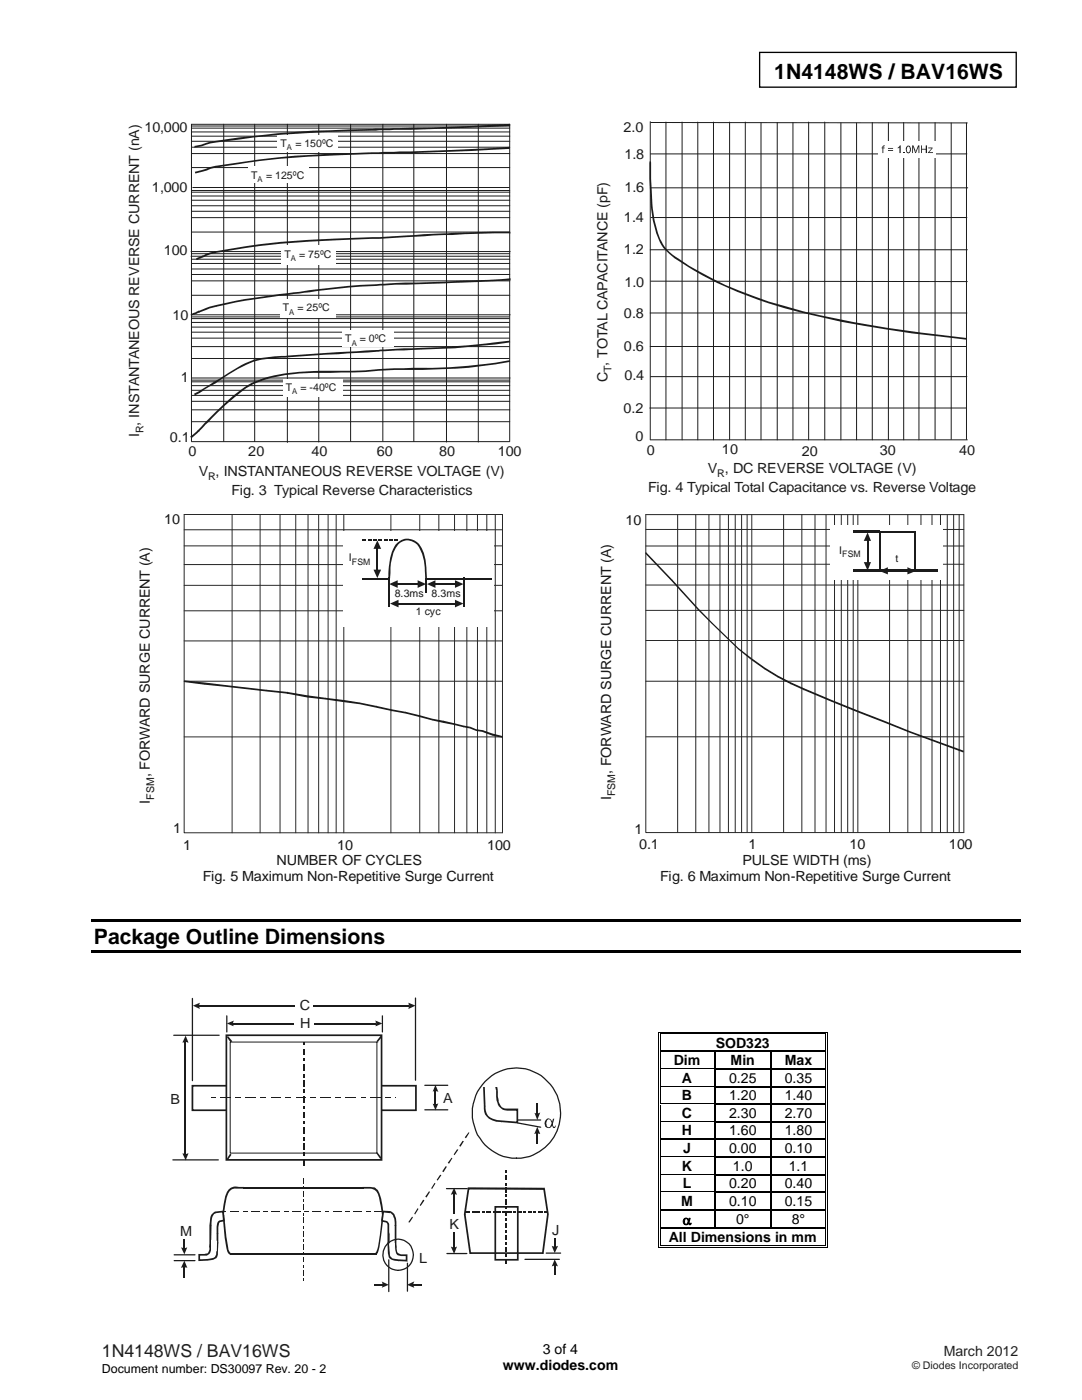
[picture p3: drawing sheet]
<svg xmlns="http://www.w3.org/2000/svg" width="216mm" height="279mm" viewBox="0 0 216 279" stroke-linecap="round" stroke-linejoin="round" font-family="sans-serif">
<path d="M151.6 10.5h51.2v6.9h-51.2z" fill="none" stroke="#000" stroke-width=".26"/>
<g fill="none" stroke="#1f1a17" stroke-width=".2">
<path d="M38.2 25.1h63.5M38.2 30.6h63.5M38.2 28.2h63.5M38.2 26.3h63.5M38.2 27.2h63.5M38.2 25.6h63.5M38.2 33.4h63.5M38.3 29.4h63.4M38.3 38h63.4M38.3 39.1h63.4M38.3 40h63.4M38.3 38.4h63.4"/>
<path d="M38.5 37.4h63.1M44.6 24.8v63.3M50.8 24.8v63.3M57.3 24.8v63.5M63.6 24.8v63.4M70 24.8v63.3M76.4 24.8v63.3M82.6 24.8v63.3M89.1 24.8v63.4M95.4 24.8v63.4M38.1 50.2h63.7M38.1 51.1h63.6"/>
<path d="M38.2 50.6h63.5M38.2 56h63.5M38.2 54.8h63.5M38.2 53.7h63.5M38.2 51.7h63.5M38.2 52.6h63.5M38.2 58.9h63.5M38.3 43.4h63.4M38.3 42.2h63.4M38.3 41.1h63.4M38.3 46.3h63.4M38.2 75.4h63.6"/>
<path d="M38.2 62.8h63.6M38.2 69.2h63.4M38.2 67.5h63.4M38.2 63.6h63.4M38.2 64.3h63.4M38.2 65.3h63.4M38.2 71.5h63.4M38.2 66.3h63.4M38.2 63.2h63.4M38.2 77h63.5M38.2 76.2h63.5M38.2 75.9h63.5"/>
<path d="M38.2 77.9h63.5M38.2 78.9h63.5M38.2 88.1v-63.3h63.5v63.3M38.2 88.1h63.5M38.2 84.2h63.5M38.2 80.1h63.5M38.2 81.8h63.5"/>
</g>
<g fill="#fff">
<path d="M56.4 75.6h11.9v3.5h-11.9z"/>
<path d="M55.8 59.8h11.1v3.6h-11.1z"/>
<path d="M56.2 49h10.8v3.8h-10.8z"/>
<path d="M49.6 33.3h12v3.3h-12z"/>
<path d="M55.4 26.9h12v3.3h-12z"/>
<path d="M68.3 66h10.2v3.3h-10.2z"/>
</g>
<g fill="#1f1a17">
<path d="M79.8 25.6l9.8-.3 12.2-.6v.4l-3.4 .2-16.4 .6h-2.2zM75.6 25.7l4.2-.1v.3l-4.2 .1zM74.3 25.7h1.3v.3l-1.3 .1zM43 28.1a204.1 204.1 0 0 1 31.3-2.4v.4l-16.3 .6a182.6 182.6 0 0 0-14.9 1.7zM41.1 28.5l1.9-.4 .1 .3-1.9 .5zM38.8 29.1l2.3-.6 .1 .4-1 .3-1.4 .3z"/>
<path d="M82.4 73.4l8-.2a104.2 104.2 0 0 0 11.3-1.3l.1 .3a101.6 101.6 0 0 1-19.4 1.6zM75.5 73.7l6.9-.3v.4l-6.9 .2zM65.9 74l6.9-.1 2.7-.2v.3l-2.7 .3-6.9 .1zM50.7 76.2a33.3 33.3 0 0 1 12.2-2.2h3v.4a37.4 37.4 0 0 0-15.1 2.1zM50.7 76.2l.1 .2zM50.7 76.2l.1 .3zM50.8 76.4v.1zM49.6 76.8l1.1-.6 .1 .3-1.1 .6zM48.3 77.6l1.3-.8 .1 .3-1.2 .9zM43.2 82l3.3-3 1.8-1.4 .2 .4a54.1 54.1 0 0 0-6.3 5.6l-.3-.3zM42.1 83.5l.1 .1zM40.7 84.5l1.2-1.2 .3 .3-1.2 1.2zM40.7 84.5l.3 .3-1.3 1.3-.2-.2zM39.5 85.9h.1zM39.5 85.9l.2 .2zM39.6 85.9l.1 .2zM39.1 86.2l.4-.3 .2 .2-.3 .3zM38 87.1l1.1-.9 .3 .2-1.2 1.1z"/>
<path d="M82.1 69.5l10.6-.5 9-1 .1 .3a144.6 144.6 0 0 1-19.7 1.5zM76.6 69.8l5.5-.3v.3l-1.5 .1-4 .2zM76.6 69.8v.3zM76.6 69.8v.1zM75.9 69.8h.7v.3h-.7zM75.3 69.8h.6v.3l-.6 .1zM67.5 70.3l7.8-.5v.4l-7.8 .5zM57.7 71l9.8-.7v.4l-9.7 .6zM57.6 71l.2 .3zM56.2 71h1.4l.1 .3-1.5 .1zM50.7 71.8l1.3-.3 4.2-.5v.4l-4.1 .4-1.4 .3zM50.7 71.8v.2zM50.7 71.8v.3zM50.7 72v.1zM43.9 75.5a26.6 26.6 0 0 1 6.8-3.7v.3l-.8 .4a30.9 30.9 0 0 0-5.9 3.3zM42.7 76.2l1.2-.7 .1 .3-1.1 .7zM42.7 76.2l.2 .3zM41.5 77l1.2-.8 .2 .3-1.2 .7zM40 77.9l1.5-.9 .2 .2-1.5 .9zM40 77.9l.2 .2zM40 77.9l.2 .2zM39.4 78.2l.6-.3 .2 .2-.6 .5zM38.7 78.6l.7-.4 .2 .4-.7 .3z"/>
<path d="M88.7 56.2l13.2-.7v.5l-13.2 .6zM79 56.5l9.7-.3v.4l-7.6 .2h-2.1zM76.6 56.6l2.4-.1v.3l-2.4 .2zM75.1 56.7l1.5-.1v.4l-1.5 .1zM61.7 57.9l8.4-.9 5-.3v.4l-5.9 .3-7.5 .9zM57.5 58.5l4.2-.6v.4l-4.1 .5zM50.7 59.4l6.8-.9 .1 .3-6.9 1zM43.1 60.9l3.9-.9 3.7-.6v.4l-3.7 .6-3.8 .8zM43.2 61v.2zM43.1 60.9l.1 .3zM43.2 61v.2zM40.5 61.7l2.6-.8 .1 .3-2.6 .9zM39.6 62.1l.9-.4 .1 .4-.9 .3zM39.6 62.1v.1zM39.6 62.1l.1 .3zM39.6 62.2l.1 .2zM39.1 62.3l.5-.2 .1 .3-.6 .3zM39.1 62.5v.2zM38 62.7l1.1-.4v.4l-1 .3z"/>
<path d="M79.7 30.2l11-.3 11-.6v.4l-8.4 .5-11.4 .4h-2.2zM75.5 30.4l4.2-.2v.4l-4.2 .1zM74.2 30.4h1.3v.3h-1.3zM42.9 33.1a167.6 167.6 0 0 1 26.9-2.5l4.4-.2v.3l-14.8 .7a116.2 116.2 0 0 0-11.8 1.4l-4.6 .6zM41.1 33.7l1.8-.6 .1 .3-1.7 .6zM38.9 34.3l2.2-.6 .2 .3-2.3 .6z"/>
<path d="M101.7 46.2l.2 .4h-.2zM90.2 46.5l11.5-.3v.4l-11.5 .3zM88.7 46.6l1.5-.1v.4h-1.5zM81 47l7.7-.4v.3l-4.1 .3-3.5 .1zM75.7 47.3l5.3-.3 .1 .3-5.4 .4zM74.3 47.3h1.4v.4h-1.4zM43.1 50.1a133 133 0 0 1 14.9-2l16.3-.8v.4l-16.2 .8a136.6 136.6 0 0 0-15 2zM41 50.7l2.1-.6v.4l-1.9 .6zM40.3 51.1l.7-.4 .2 .4-.7 .3zM40.3 51.1l.1 .1zM40.3 51.1l.2 .3zM40.4 51.2l.1 .2zM40.2 51.1h.1l.2 .3-.3 .1zM39.6 51.3l.6-.2v.4l-.4 .1zM39.5 51.4l.1-.1 .2 .3-.2 .1zM39.1 51.6l.4-.2 .1 .3-.4 .2z"/>
</g>
<g fill="none" stroke="#1f1a17" stroke-width=".2">
<path d="M129.8 24.3v63.5M129.8 37.5h63.3M129.8 30.7h63.1M129.8 24.4l63.2 .1M132.9 24.4v63.4M136.1 24.4v63.4M139.2 24.4v63.4M142.4 24.4v63.4M145.6 24.4v63.4M148.7 24.4v63.4M151.8 24.4v63.4M155.1 24.4v63.4"/>
<path d="M158.2 24.4v63.4M161.4 24.4v63.4M164.6 24.4v63.4M167.8 24.5v63.3M170.9 24.5v63.3M174.1 24.4v63.4M177.3 24.4v63.4M180.3 24.4v63.4M183.4 24.5v63.3M186.6 24.4v63.3M189.8 24.5v63.2M192.8 24.5v63.2"/>
<path d="M129.8 49.8h63.2M129.8 56.1l63.2 .1M129.9 43.4h63M129.8 62.5h63.1M129.8 69.2h63M129.8 75.2h63.1M129.7 81.4h63.1M129.8 87.8h63.2"/>
</g>
<path d="M129.7 32.2l.2 .2v.6h-.3zM129.6 33h.3v.6h-.3zM129.6 33.6l.3 .1zM129.6 33.7h.3v.7h-.3zM129.6 34.4h.3l.3 6.3h-.4zM129.8 40.7h.4l.4 3.2 .3 1.3-.3 .1-.3-1.3zM130.6 45.3l.3-.1a10.5 10.5 0 0 0 2.2 4.6l-.3 .1-1.1-1.5-.8-1.9zM132.8 49.9l.3-.1 1.1 1-.2 .2zM134.2 50.8l1.2 .8-.1 .4-1.3-1zM135.4 51.6a67.6 67.6 0 0 0 21.3 9.5l-.1 .4a75.5 75.5 0 0 1-21.3-9.5zM156.7 61.1a195 195 0 0 0 30.6 5.7l5.5 .7v.3a245.4 245.4 0 0 1-32.6-5.3l-3.6-1z" fill="#1f1a17"/>
<path d="M175.3 28.2h11.5v3.2h-11.5z" fill="#fff"/>
<g fill="#1f1a17">
<path d="M176.3 29h.3l-.3 .3v.1h.2v.2h-.2v.9h-.2v-.9h-.2v-.2h.2z" fill-rule="evenodd"/>
<path d="M177.2 29.5h1v.2h-1zM177.2 30h1v.1h-1z" fill-rule="evenodd"/>
<path d="M179.6 29h.1v1.5h-.2v-1.1l-.4 .2z" fill-rule="evenodd"/>
<path d="M181 29.1a.51 .51 0 0 1 .5 0 .51 .51 0 0 1 .3 .5l-.1 .7-.4 .3a.98 .98 0 0 1-.3-1.5zM181.1 29.3l-.2 .6 .1 .4 .3 .2a.76 .76 0 0 0 0-1.3z" fill-rule="evenodd"/>
<path d="M182 29h.3l.5 1.4 .4-1.4h.3v1.5h-.2v-1.2l-.5 1.2h-.2l-.4-1.2v1.2h-.2z" fill-rule="evenodd"/>
<path d="M183.8 29h.2v.7h.7v-.7h.3v1.5h-.3v-.6h-.7v.6h-.2z" fill-rule="evenodd"/>
<path d="M185.2 29.4h.9l-.7 1.1 .8-.1v.1h-1.1l.8-.9h-.7z" fill-rule="evenodd"/>
</g>
<path d="M180.2 30.4h.3v.1h-.3z" fill="#1f1a17"/>
<g fill="none" stroke="#23282b" stroke-width=".2">
<path d="M36.7 102.7h63.6v63.5h-63.6zM36.7 116.8h63.6M36.7 112.7h63.6M36.7 108.9h63.6M36.7 105.7h63.6M46.3 102.7v63.5M51.9 102.7v63.5M55.9 102.7v63.5M59 102.7v63.5M61.5 102.7v63.5M63.6 102.7v63.5M65.5 102.7v63.5"/>
<path d="M67.1 102.7v63.5M68.6 102.7v63.5M78 102.7v63.5M83.8 102.7v63.5M87.6 102.7v63.5M90.7 102.7v63.5M93.2 102.7v63.5M95.3 102.7v63.5M97.1 102.7v63.5M98.8 102.7v63.5M36.7 136h63.6M36.7 127.9h63.6"/>
<path d="M36.7 121.9h63.6M36.7 147.1h63.6"/>
</g>
<g fill="#131516">
<path d="M36.7 135.8l4.1 .4-.1 .4-4-.5zM40.7 136.5v.1zM40.8 136.2l4.2 .5v.4l-4.3-.5zM45 136.7l8.3 1v.3l-8.3-.9zM53.3 137.7v.1zM53.3 137.7l4 .4v.3l-4-.4zM57.3 138.1v.2zM57.3 138.1l4 .7v.4l-4.1-.8zM61.3 139v.2zM61.3 138.8l3.7 .5v.3l-3.7-.4zM65 139.3v.1zM65 139.3l3.6 .4v.4l-3.6-.5z"/>
<path d="M68.6 139.7l3.2 .5v.3l-3.2-.4zM71.8 140.2v.2zM71.8 140.2l3.3 .7-.1 .3-3.2-.7zM75.1 140.9l-.1 .2zM75.1 140.9l3.1 .7v.3l-3.2-.7zM78.2 141.7v.2zM78.2 141.6l2.8 .5v.3l-2.8-.5zM81 142.1v.1zM81 142.1l2.8 .6-.1 .4-2.7-.7zM83.8 142.7v.2zM83.8 142.7l2.4 .7v.4l-2.5-.7zM86.2 143.6v.2zM86.2 143.4l2.3 .4v.5l-2.3-.5zM88.5 143.8v.3zM88.5 143.8l2.2 .6v.3l-2.2-.4z"/>
<path d="M90.7 144.4l1.7 .4v.3l-1.7-.4zM92.4 144.9v.2zM92.4 144.8l1.3 .2v.4l-1.3-.3zM93.7 145v.2zM93.8 145l1.2 .5v.4l-1.3-.5zM95 145.7v.2zM95 145.5l1.3 .2-.1 .3-1.2-.1zM96.3 145.7l-.1 .2zM96.3 145.7l1.9 .7v.4l-2-.8zM98.2 146.6v.2zM98.2 146.4l2.1 .5v.3l-2.1-.4z"/>
</g>
<path d="M68.6 106.1h30v19.1h-30z" fill="#fff"/>
<path d="M72.3 115.5h5.4" fill="none" stroke="#1f1a17" stroke-width=".34"/>
<path d="M78.7 109.1l.3 .2a10.5 10.5 0 0 0-1.1 5.1l-.1 1.1h-.3a13.7 13.7 0 0 1 1.2-6.4zM78.9 108.7l1.1-.9 1.3-.3v.3l-.7 .1a2.62 2.62 0 0 0-1.6 1.4l-.3-.2zM81.3 107.5h.2v.3h-.2zM81.5 107.5l.7 .2-.1 .3-.6-.2zM82.2 107.7l.9 .4-.3 .3-.7-.4zM82.8 108.4l.3-.3a7.4 7.4 0 0 1 2 5.8l.1 1.6h-.3l-.1-1.6a9 9 0 0 0-1.6-5.2z" fill="#1f1a17"/>
<path d="M77.7 116.6l1.7-.8v1.5l-1.7-.7 1.7-.8z" fill-rule="evenodd" fill="#1f1a17"/>
<path d="M79.2 116.6h4.2" fill="none" stroke="#1f1a17" stroke-width=".34"/>
<g fill="#1f1a17">
<path d="M83.3 115.8l1.7 .8-1.7 .7v-1.5l1.7 .8z" fill-rule="evenodd"/>
<path d="M74.5 113.7h1.6l-.8 1.7z" fill-rule="evenodd"/>
</g>
<g fill="#1f1a17">
<path d="M72.3 107.5h.7v.3h-.7z"/>
<path d="M73.4 107.5h.7v.3h-.7z"/>
<path d="M74.4 107.5h.8v.3h-.8z"/>
<path d="M75.5 107.5h.7v.3h-.7z"/>
<path d="M76.6 107.5h.7v.3h-.7z"/>
<path d="M77.7 107.5h.6v.3h-.6z"/>
<path d="M78.8 107.5h.6v.3h-.6z"/>
</g>
<path d="M75.3 109.4v4.5" fill="none" stroke="#1f1a17" stroke-width=".34"/>
<path d="M75.3 107.8l.8 1.7h-1.6z" fill-rule="evenodd" fill="#1f1a17"/>
<path d="M77.7 115.3v5.8M84.9 115.5h13.2M85 115.3v3" fill="none" stroke="#1f1a17" stroke-width=".34"/>
<path d="M85.2 116.6l1.7-.8v1.5l-1.7-.7 1.7-.8z" fill-rule="evenodd" fill="#1f1a17"/>
<path d="M86.7 116.6h4.3" fill="none" stroke="#1f1a17" stroke-width=".34"/>
<path d="M90.8 115.8l1.7 .8-1.7 .7v-1.5l1.7 .8z" fill-rule="evenodd" fill="#1f1a17"/>
<path d="M92.6 115.3v5.8" fill="none" stroke="#1f1a17" stroke-width=".34"/>
<path d="M77.8 120.5l1.7-.8v1.5l-1.7-.7 1.7-.8z" fill-rule="evenodd" fill="#1f1a17"/>
<path d="M79.4 120.5h11.6" fill="none" stroke="#1f1a17" stroke-width=".34"/>
<path d="M90.8 119.7l1.7 .8-1.7 .7v-1.5l1.7 .8z" fill-rule="evenodd" fill="#1f1a17"/>
<g fill="none" stroke="#23282b" stroke-width=".2">
<path d="M128.9 102.7h63.4v63.5h-63.4zM128.9 116.8h63.4M128.9 112.6h63.4M128.9 109h63.4M128.9 105.7h63.4M135.2 102.7v63.5M138.8 102.7v63.5M141.5 102.7v63.5M143.7 102.7v63.5M145.4 102.7v63.5M146.7 102.7v63.5M148 102.7v63.5"/>
<path d="M149.1 102.7v63.5M150 102.7v63.5M156.4 102.7v63.5M160 102.7v63.5M162.6 102.7v63.5M164.8 102.7v63.5M166.5 102.7v63.5M167.9 102.7v63.5M169.1 102.7v63.5M170.2 102.7v63.5M171.2 102.7v63.5M177.5 102.7v63.5"/>
<path d="M181.1 102.7v63.5M183.8 102.7v63.5M186 102.7v63.5M187.7 102.7v63.5M189 102.7v63.5M190.3 102.7v63.5M191.4 102.7v63.5M128.9 136h63.4M128.9 127.8h63.4M128.9 121.8h63.4M128.9 147h63.4"/>
</g>
<g fill="#131516">
<path d="M128.9 110.2l5.3 5.5-.2 .3-5.2-5.5zM134.2 115.7l-.1 .1zM134.2 115.7l5.2 5.8-.1 .3-5.3-5.8zM139.4 121.7l-.1 .1zM139.4 121.5l2.7 2.8-.1 .2-2.7-2.7zM142.1 124.4l-.1 .1zM142.1 124.3l2.7 2.5-.1 .3-2.7-2.6zM144.8 126.8l2.6 2.5-.1 .3-2.6-2.5zM147.4 129.4l-.1 .2zM147.4 129.3l2.6 2.1-.1 .3-2.6-2.1z"/>
<path d="M150 131.4l2.6 1.8-.1 .4-2.6-1.9zM152.6 133.4l-.1 .2zM152.6 133.2l2.7 1.7-.1 .3-2.7-1.6zM155.3 135l-.1 .2zM155.3 134.9l2.6 1.3-.1 .3-2.6-1.3zM157.9 136.4l-.1 .1zM157.9 136.2l2.6 1.2-.1 .3-2.6-1.2zM160.5 137.6l-.1 .1zM160.5 137.4l5.4 2.3-.1 .3-5.4-2.3zM165.9 139.8l-.1 .2zM165.9 139.7l5.3 2.1-.1 .3-5.3-2.1z"/>
<path d="M171.2 141.8l5.2 2-.1 .4-5.2-2.1zM176.4 143.8l5.3 2.1v.4l-5.4-2.1zM181.7 146.1v.2zM181.7 145.9l10.6 3.9-.1 .4-10.5-3.9z"/>
</g>
<path d="M165.7 104.7h22.5v11h-22.5z" fill="#fff"/>
<path d="M170.2 113.9h16.9" fill="none" stroke="#1f1a17" stroke-width=".42"/>
<path d="M175.5 106.2h7.3M175.7 106.1v7.7M182.6 106.1v7.7" fill="none" stroke="#1f1a17" stroke-width=".34"/>
<path d="M175.5 114l1.7-.8v1.4l-1.7-.6 1.7-.8z" fill-rule="evenodd" fill="#1f1a17"/>
<path d="M177 113.9h4.2" fill="none" stroke="#1f1a17" stroke-width=".42"/>
<path d="M181.1 113.2l1.7 .8-1.7 .6v-1.4l1.7 .8z" fill-rule="evenodd" fill="#1f1a17"/>
<path d="M170.2 106.1h5.3" fill="none" stroke="#1f1a17" stroke-width=".42"/>
<path d="M172.4 112.2h1.4l-.7 1.7z" fill-rule="evenodd" fill="#1f1a17"/>
<path d="M173.1 107.9v4.4" fill="none" stroke="#1f1a17" stroke-width=".34"/>
<path d="M173.1 106.3l.7 1.6h-1.4z" fill-rule="evenodd" fill="#1f1a17"/>
<path d="M18.2 183.5h185.5v.5h-185.5zM18.2 189.5h185.5v.6h-185.5z" fill="#000"/>
<g fill="#fff">
<path d="M131.8 206.5h32.8v3.2h-32.8z"/>
<path d="M131.9 206.5h32.6v3.2h-32.6z"/>
</g>
<path d="M131.3 205.9h.2v.6h-.2zM131.3 205.9h.5v.2h-.5zM131.6 206.3h.2v.2h-.2zM131.6 206.3h.2v.1h-.2z" fill="#000"/>
<path d="M131.8 206h32.8M131.8 206.4h32.8" fill="none" stroke="#000" stroke-width=".2"/>
<path d="M131.8 206.4l32.8 .1z" fill="#fff"/>
<path d="M164.6 205.9h.5v.2h-.5zM164.6 206.3h.2v.2h-.2zM164.6 206.3h.2v.1h-.2zM165 205.9h.1v.6h-.1z" fill="#000"/>
<path d="M131.4 206.5v3.2M131.7 206.5v3.2M164.7 206.5v3.2M165.1 206.5v3.2" fill="none" stroke="#000" stroke-width=".2"/>
<g fill="#fff">
<path d="M131.8 210h10.7v3.2h-10.7z"/>
<path d="M131.9 210h10.4v3.2h-10.4z"/>
</g>
<path d="M131.3 209.7h.2v.3h-.2zM131.6 209.7h.2v.3h-.2z" fill="#000"/>
<path d="M131.8 209.8h10.7" fill="none" stroke="#000" stroke-width=".25"/>
<path d="M131.8 210h10.7z" fill="#fff"/>
<path d="M142.5 209.7h.3v.3h-.3zM153.6 209.7h.3v.3h-.3zM164.6 209.7h.2v.3h-.2zM165 209.7h.1v.3h-.1z" fill="#000"/>
<path d="M142.7 210v3.2M142.8 209.8h10.8M153.8 210v3.2M153.9 209.8h10.7" fill="none" stroke="#000" stroke-width=".25"/>
<path d="M131.4 210v3.2M131.7 210v3.2M164.7 210v3.2M165.1 210v3.2" fill="none" stroke="#000" stroke-width=".2"/>
<g fill="#fff">
<path d="M131.8 213.5h10.7v3.2h-10.7z"/>
<path d="M131.9 213.5h10.4v3.2h-10.4z"/>
</g>
<path d="M131.3 213.2h.2v.3h-.2zM131.6 213.2h.2v.3h-.2z" fill="#000"/>
<path d="M131.8 213.3h10.7" fill="none" stroke="#000" stroke-width=".25"/>
<path d="M131.8 213.5h10.7z" fill="#fff"/>
<path d="M142.5 213.2h.3v.3h-.3zM153.6 213.2h.3v.3h-.3zM164.6 213.2h.2v.3h-.2zM165 213.2h.1v.3h-.1z" fill="#000"/>
<path d="M142.7 213.5v3.2M142.8 213.3h10.8M153.8 213.5v3.2M153.9 213.3h10.7" fill="none" stroke="#000" stroke-width=".25"/>
<path d="M131.4 213.5v3.2M131.7 213.5v3.2M164.7 213.5v3.2M165.1 213.5v3.2" fill="none" stroke="#000" stroke-width=".2"/>
<g fill="#fff">
<path d="M131.8 217h10.7v3.2h-10.7z"/>
<path d="M131.9 217h10.4v3.2h-10.4z"/>
</g>
<path d="M131.3 216.7h.2v.3h-.2zM131.6 216.7h.2v.3h-.2z" fill="#000"/>
<path d="M131.8 216.9h10.7" fill="none" stroke="#000" stroke-width=".25"/>
<path d="M131.8 217h10.7z" fill="#fff"/>
<path d="M142.5 216.7h.3v.3h-.3zM153.6 216.7h.3v.3h-.3zM164.6 216.7h.2v.3h-.2zM165 216.7h.1v.3h-.1z" fill="#000"/>
<path d="M142.7 217v3.2M142.8 216.9h10.8M153.8 217v3.2M153.9 216.9h10.7" fill="none" stroke="#000" stroke-width=".25"/>
<path d="M131.4 217v3.2M131.7 217v3.2M164.7 217v3.2M165.1 217v3.2" fill="none" stroke="#000" stroke-width=".2"/>
<g fill="#fff">
<path d="M131.8 220.5h10.7v3.3h-10.7z"/>
<path d="M131.9 220.5h10.4v3.3h-10.4z"/>
</g>
<path d="M131.3 220.2h.2v.3h-.2zM131.6 220.2h.2v.3h-.2z" fill="#000"/>
<path d="M131.8 220.4h10.7" fill="none" stroke="#000" stroke-width=".25"/>
<path d="M131.8 220.5h10.7z" fill="#fff"/>
<path d="M142.5 220.2h.3v.3h-.3zM153.6 220.2h.3v.3h-.3zM164.6 220.2h.2v.3h-.2zM165 220.2h.1v.3h-.1z" fill="#000"/>
<path d="M142.7 220.5v3.3M142.8 220.4h10.8M153.8 220.5v3.3M153.9 220.4h10.7" fill="none" stroke="#000" stroke-width=".25"/>
<path d="M131.4 220.5v3.3M131.7 220.5v3.3M164.7 220.5v3.3M165.1 220.5v3.3" fill="none" stroke="#000" stroke-width=".2"/>
<g fill="#fff">
<path d="M131.8 224h10.7v3.3h-10.7z"/>
<path d="M131.9 224h10.4v3.3h-10.4z"/>
</g>
<path d="M131.3 223.8h.2v.2h-.2zM131.6 223.8h.2v.2h-.2z" fill="#000"/>
<path d="M131.8 223.9h10.7" fill="none" stroke="#000" stroke-width=".25"/>
<path d="M131.8 224h10.7z" fill="#fff"/>
<path d="M142.5 223.8h.3v.2h-.3zM153.6 223.8h.3v.2h-.3zM164.6 223.8h.2v.2h-.2zM165 223.8h.1v.2h-.1z" fill="#000"/>
<path d="M142.7 224v3.3M142.8 223.9h10.8M153.8 224v3.3M153.9 223.9h10.7" fill="none" stroke="#000" stroke-width=".25"/>
<path d="M131.4 224v3.3M131.7 224v3.3M164.7 224v3.3M165.1 224v3.3" fill="none" stroke="#000" stroke-width=".2"/>
<g fill="#fff">
<path d="M131.8 227.5h10.7v3.3h-10.7z"/>
<path d="M131.9 227.5h10.4v3.3h-10.4z"/>
</g>
<path d="M131.3 227.3h.2v.2h-.2zM131.6 227.3h.2v.2h-.2z" fill="#000"/>
<path d="M131.8 227.4h10.7" fill="none" stroke="#000" stroke-width=".25"/>
<path d="M131.8 227.5h10.7z" fill="#fff"/>
<path d="M142.5 227.3h.3v.2h-.3zM153.6 227.3h.3v.2h-.3zM164.6 227.3h.2v.2h-.2zM165 227.3h.1v.2h-.1z" fill="#000"/>
<path d="M142.7 227.5v3.3M142.8 227.4h10.8M153.8 227.5v3.3M153.9 227.4h10.7" fill="none" stroke="#000" stroke-width=".25"/>
<path d="M131.4 227.5v3.3M131.7 227.5v3.3M164.7 227.5v3.3M165.1 227.5v3.3" fill="none" stroke="#000" stroke-width=".2"/>
<g fill="#fff">
<path d="M131.8 231h10.7v3.3h-10.7z"/>
<path d="M131.9 231h10.4v3.3h-10.4z"/>
</g>
<path d="M131.3 230.8h.2v.2h-.2zM131.6 230.8h.2v.2h-.2z" fill="#000"/>
<path d="M131.8 230.9h10.7" fill="none" stroke="#000" stroke-width=".25"/>
<path d="M131.8 231h10.7z" fill="#fff"/>
<path d="M142.5 230.8h.3v.2h-.3zM153.6 230.8h.3v.2h-.3zM164.6 230.8h.2v.2h-.2zM165 230.8h.1v.2h-.1z" fill="#000"/>
<path d="M142.7 231v3.3M142.8 230.9h10.8M153.8 231v3.3M153.9 230.9h10.7" fill="none" stroke="#000" stroke-width=".25"/>
<path d="M131.4 231v3.3M131.7 231v3.3M164.7 231v3.3M165.1 231v3.3" fill="none" stroke="#000" stroke-width=".2"/>
<g fill="#fff">
<path d="M131.8 234.5h10.7v3.3h-10.7z"/>
<path d="M131.9 234.5h10.4v3.3h-10.4z"/>
</g>
<path d="M131.3 234.3h.2v.2h-.2zM131.6 234.3h.2v.2h-.2z" fill="#000"/>
<path d="M131.8 234.4h10.7" fill="none" stroke="#000" stroke-width=".25"/>
<path d="M131.8 234.5h10.7z" fill="#fff"/>
<path d="M142.5 234.3h.3v.2h-.3zM153.6 234.3h.3v.2h-.3zM164.6 234.3h.2v.2h-.2zM165 234.3h.1v.2h-.1z" fill="#000"/>
<path d="M142.7 234.5v3.3M142.8 234.4h10.8M153.8 234.5v3.3M153.9 234.4h10.7" fill="none" stroke="#000" stroke-width=".25"/>
<path d="M131.4 234.5v3.3M131.7 234.5v3.3M164.7 234.5v3.3M165.1 234.5v3.3" fill="none" stroke="#000" stroke-width=".2"/>
<g fill="#fff">
<path d="M131.8 238.1h10.7v3.2h-10.7z"/>
<path d="M131.9 238.1h10.4v3.2h-10.4z"/>
</g>
<path d="M131.3 237.8h.2v.3h-.2zM131.6 237.8h.2v.3h-.2z" fill="#000"/>
<path d="M131.8 237.9h10.7" fill="none" stroke="#000" stroke-width=".25"/>
<path d="M131.8 238l10.7 .1z" fill="#fff"/>
<g fill="#000">
<path d="M142.5 237.8h.3v.3h-.3zM153.6 237.8h.3v.3h-.3zM164.6 237.8h.2v.3h-.2zM165 237.8h.1v.3h-.1zM131.3 241.3h.2v.3h-.2zM131.3 245h.2v.3h-.2zM131.3 248.9h.5v.2h-.5zM131.6 241.3h.2v.3h-.2zM131.6 245h.2v.3h-.2zM131.6 248.6h.2v.1h-.2zM142.5 241.3h.3v.3h-.3zM153.6 241.3h.3v.3h-.3z"/>
<path d="M164.6 241.3h.2v.3h-.2zM164.6 245h.2v.3h-.2zM164.6 248.9h.5v.2h-.5zM164.6 248.6h.2v.1h-.2zM165 241.3h.1v.3h-.1zM165 245h.1v.3h-.1zM165 248.6h.1v.5h-.1z"/>
</g>
<path d="M142.7 238.1v3.2M142.8 237.9h10.8M153.8 238.1v3.2M153.9 237.9h10.7M131.8 241.4h10.7M131.8 245.2h32.8M142.7 241.6v3.4M142.8 241.4h10.8M153.8 241.6v3.4M153.9 241.4h10.7" fill="none" stroke="#000" stroke-width=".25"/>
<g fill="none" stroke="#000" stroke-width=".2">
<path d="M131.4 238.1v3.2M131.7 238.1v3.2M164.7 238.1v3.2M165.1 238.1v3.2M131.4 241.6v3.4M131.4 245.3v3.8M131.7 241.6v3.4M131.7 245.3v3.3M131.8 249h32.8M131.8 248.6h32.8M164.7 241.6v3.4M164.7 245.3v3.3"/>
<path d="M165.1 241.6v3.4M165.1 245.3v3.3"/>
</g>
<path d="M93.5 237.2h15.1l.7 5.1-1 7.8h-14.5l-1.1-7.8z" fill-rule="evenodd" fill="#fff"/>
<path d="M93.5 237h15.1v.5l-15.1-.1zM93.3 237h.2v.2zM93.3 237.1l.4 .1-.8 5.2-.3-.1zM92.6 242.3h.1zM92.6 242.4l.3-.1 1.1 7.8-.3 .1zM93.7 250.2l.1-.1v.2zM93.8 249.9h14.5v.4h-14.5zM108.3 250.1l.2 .2h-.2zM109.2 242.3l.3 .1-1 7.8-.4-.1zM109.3 242.3l.2 .1zM108.4 237.3l.3-.1 .8 5.1-.3 .1zM108.6 237h.1v.2h-.1z" fill="#1f1a17"/>
<path d="M89.1 237.2h4.1M103.3 224.1l4.6 .9M103.4 223.5h4.5M34.8 250.4h4.1M34.8 251.6h4.1M77.6 251.4v6.4M81.3 252.1v5.6M89.2 250.2h4M104.8 251.3h6.8M109 250.1h2.9" fill="none" stroke="#1f1a17" stroke-width=".25"/>
<path d="M48.6 237h23.9" fill="none" stroke="#1f1a17" stroke-width=".34"/>
<path d="M90.6 237l.6 1.5-.3-.2h-.6l-.4 .2z" fill-rule="evenodd" fill="#1f1a17"/>
<path d="M90.6 238.2v10.8" fill="none" stroke="#1f1a17" stroke-width=".25"/>
<g fill="#1f1a17">
<path d="M89.9 248.7l.3 .2h.8l.2-.2-.6 1.6z" fill-rule="evenodd"/>
<path d="M36.1 248.9l.3 .2h.6l.4-.2-.6 1.4z" fill-rule="evenodd"/>
<path d="M76.1 255.7l1.5 .7-1.5 .6 .2-.2v-.8z" fill-rule="evenodd"/>
<path d="M36.8 251.6l.6 1.4a1.23 1.23 0 0 0-1.3 0z" fill-rule="evenodd"/>
</g>
<g fill="#1f1a17">
<path d="M36.6 247.2h.3v2h-.3z"/>
<path d="M74.6 256.2h1.8v.3h-1.8z"/>
</g>
<path d="M36.7 252.9v2.1" fill="none" stroke="#1f1a17" stroke-width=".25"/>
<g fill="#1f1a17">
<path d="M81.2 256.4l1.5-.7-.2 .4v.6l.2 .3z" fill-rule="evenodd"/>
<path d="M110.1 248.6l.4 .2 .9-.2-.7 1.5z" fill-rule="evenodd"/>
<path d="M110.7 251.3l.7 1.5-.4-.2h-.6l-.3 .2z" fill-rule="evenodd"/>
</g>
<g fill="#1f1a17">
<path d="M82.5 256.2h1.7v.3h-1.7z"/>
<path d="M110.6 247.2h.2v1.6h-.2z"/>
<path d="M110.6 252.5h.2v1.9h-.2z"/>
</g>
<path d="M88.6 242.4h3.5v3.5h-3.5z" fill="#fff"/>
<path d="M108.9 223.5l.5-.3a.9 .9 0 0 1 .8 .7l.1-.6h.3l-.3 1.3 .2 .3 .4-.3-.2 .5h-.3l-.2-.5a.78 .78 0 0 1-1.4 .3l-.2-.7zM109.3 223.4l-.3 .8 .1 .3a.43 .43 0 0 0 .2 .4 .43 .43 0 0 0 .4 0 .88 .88 0 0 0-.2-1.5z" fill-rule="evenodd" fill="#1f1a17"/>
<g fill="#1f1a17">
<path d="M76.2 242.6h.4l-.5 4a5.8 5.8 0 0 1-1 3.7l-.2 .1-.1-.3a1.8 1.8 0 0 0 .7-1.5zM76.2 242.5l.4 .1h-.4z"/>
<path d="M44.5 243.4h.3a22.7 22.7 0 0 0 1 6.3l.3 .4-.1 .3a1.3 1.3 0 0 1-.8-1.3zM44.4 242.5h.3l.1 .9h-.3z"/>
<path d="M72.3 236.9h1l.1 .3h-1.1zM73.3 236.9h.6a1.71 1.71 0 0 1 1.8 1.2l.4 1.1 .5 3.2-.4 .1-.4-2.4a3.6 3.6 0 0 0-1.2-2.7l-1.2-.2z"/>
<path d="M47.7 236.9h.9v.3h-1zM45.8 237.2l.6-.3 .6-.1 .7 .1-.1 .3a1.91 1.91 0 0 0-2.4 1.8l-.5 3.5h-.4l.5-3.1a3.6 3.6 0 0 1 1-2.2z"/>
</g>
<path d="M45.8 250.3h29.3" fill="none" stroke="#1f1a17" stroke-width=".34"/>
<path d="M77.5 248.1l1.3 .1 .1 .8a1.28 1.28 0 0 0 1.1 1.5h1.1v1.1l-2.2-.1-.4-.2a.87 .87 0 0 1-.8-.9z" fill-rule="evenodd" fill="#fff"/>
<path d="M78.3 248l.5 .1 .3 .7h-.3l-.2-.4h-.3zM77.6 248h.7v.4h-.8zM77.3 248h.3l-.3 .2zM77.3 248.2l.4-.1 .1 2.1h-.4zM77.6 250.2h.2zM77.4 250.2h.4l.1 .6-.3 .1zM77.6 250.9l.3-.1 .4 .4 1.2 .1-.1 .4a2.13 2.13 0 0 1-1.8-.8zM79.4 251.5v.2zM79.5 251.3l1.6 .1v.4l-1.7-.1zM81.1 251.6h.2v.2zM81 250.5h.3v1.1h-.3zM81.1 250.3h.2v.2h-.2zM80 250.3h1.1v.4h-1.1zM79 250.1l.3-.2 .7 .4v.4l-.6-.2zM78.8 249h.3l.2 .9-.3 .2zM78.9 249h.2zM78.8 248.8h.3v.2h-.3zM78.9 248.8h.2z" fill="#1f1a17"/>
<path d="M96.5 216.3h2a1.44 1.44 0 0 1 .7 1.7v.7a2.75 2.75 0 0 0 1.3 2.6l2.7 .1v2.6a14.5 14.5 0 0 1-5.1-.6 2.36 2.36 0 0 1-1.4-2.7z" fill-rule="evenodd" fill="#fff"/>
<path d="M97.9 216.1h.8a1.92 1.92 0 0 1 .6 1.5l-.3 .1-.3-1.1-.8-.2zM96.5 216.1h1.4v.3h-1.4zM96.4 216.1h.1v.2h-.1zM96.4 216.3h.3l.2 4.4h-.4zM96.7 220.7h.2zM96.5 220.7h.4a2.97 2.97 0 0 0 .5 2l-.3 .1a2.63 2.63 0 0 1-.6-2.1zM97.1 222.8l.3-.1a3.9 3.9 0 0 0 2.7 .9v.3a3.8 3.8 0 0 1-3-1.1zM100.1 223.8v.1zM100.1 223.6l3.1 .3-.1 .3-3-.3zM103.2 224h.2v.2h-.3zM103.1 221.4h.3v2.6h-.3zM103.2 221.2h.2v.2h-.2zM101.2 221.2h2v.5h-2zM99.8 221l.2-.2 .5 .3 .7 .1v.5a1.68 1.68 0 0 1-1.4-.7zM99 218h.3v.8a3.2 3.2 0 0 0 .7 2l-.2 .2-.5-.6a4.5 4.5 0 0 1-.3-2.4zM99.2 218h.1zM99 217.7h.3v.3h-.3zM99.2 217.7l.1-.1z" fill="#1f1a17"/>
<path d="M39.8 250.4h1.4a1.41 1.41 0 0 0 .8-1.7v-.4l.3-.2h1.1l-.1 2a1.17 1.17 0 0 1-1.4 1.2l-2.1 .2z" fill-rule="evenodd" fill="#fff"/>
<path d="M42 248.1l.6-.1v.3l-.4 .2-.1 .3-.3-.1zM42.6 248h.8v.3h-.8zM43.4 248h.2v.1h-.2zM43.2 248.1h.4l-.1 2h-.4zM43.1 250.1h.2zM43.1 250.1h.4l-.2 .8-.2 .2-.2-.3zM43 251l.1 .1zM41.4 251.2l1.5-.4 .2 .3a2.47 2.47 0 0 1-1.7 .5zM41.4 251.4v.2zM39.8 251.3l1.6-.1v.4l-1.6 .1zM39.6 251.5h.2v.2h-.2zM39.6 250.4h.3v1.1h-.3zM39.6 250.3h.2v.1h-.2zM39.8 250.3h1.1v.3h-1.1zM40.9 250.3a.63 .63 0 0 0 .7-.5l.4 .2-.7 .6h-.4zM41.8 248.9h.3l-.1 1.1-.4-.2zM41.8 248.9h.2zM41.8 248.7h.3v.2h-.3zM41.8 248.7h.2z" fill="#1f1a17"/>
<path d="M76.5 241.8l1.5 .1 .7 1 .2 1.3v4.8h-.9l-.3-.2-.2-.7v-3.7l-.3-.5-1-.3z" fill-rule="evenodd" fill="#fff"/>
<path d="M77.3 248.1h.4l.1 .6 .3 .1 .1 .4-.6-.2zM78.1 248.8h.2l.1 .4h-.2zM78.3 248.8h.7l-.1 .4h-.5zM78.9 249h.2v.2h-.2zM78.8 244.7h.3v4.3h-.3zM78.8 244.7h.1zM78.8 244.7h.3zM78.8 244.7h.1zM78.1 241.8a2.06 2.06 0 0 1 1 2.1v.8h-.3a2.81 2.81 0 0 0-.9-2.7zM78 241.7v.2zM76.5 241.6l1.5 .1-.1 .4-1.5-.1zM76.3 241.6h.2v.2h-.2zM76.3 241.8h.3l-.2 1.8h-.3zM76.1 243.6l.1 .2zM76.3 243.5l.8 .1v.4l-.9-.2zM77.1 243.6l.2 .1 .4 .6v1.3h-.4v-1.1zM77.3 245.6h.4v.7h-.4zM77.5 246.3h.2zM77.3 246.3h.4v1.8h-.4zM77.3 248.1h.2z" fill="#1f1a17"/>
<path d="M42.6 242.2l.4-.2 1.5-.2 .2 1.8-1.1 .2-.1 .5-.1 3.6-.3 .8h-1.1v-4.7a2.04 2.04 0 0 1 .6-1.8z" fill-rule="evenodd" fill="#fff"/>
<path d="M43.2 247.9h.4l-.1 .6-.4 .4h-.3v-.3l.3-.1zM42.5 248.6h.3v.3h-.3zM42 248.6h.5v.3h-.5zM41.8 248.7l.2 .2-.2 .1zM41.8 244.7h.4l-.1 4h-.3zM42 244.7h.2zM41.8 244.6l.4 .1zM42 244.6h.2zM42.2 242.4l.7-.6 .2 .3a2.21 2.21 0 0 0-.9 2.5h-.4l.2-1.5zM42.9 241.8l.1 .2zM43 241.8l1.5-.2v.4l-1.5 .1zM44.5 241.6h.2v.2h-.2zM44.3 241.9l.4-.1 .1 1.8h-.3zM44.7 243.6l.2 .1zM43.8 243.6l.9-.2v.3l-.8 .2zM43.5 243.8l.3-.2 .1 .3-.2 .2-.1 1.4h-.4l.1-1.3zM43.2 245.5h.4v.7l-.4-.1zM43.2 246.1h.2zM43.2 246.1h.4v1.8h-.4zM43.4 247.9h.2z" fill="#1f1a17"/>
<path d="M77.7 248.2l1-.1 .1 2.3-.9 .1z" fill-rule="evenodd" fill="#fff"/>
<path d="M77.7 248.2l1-.1 .1 2.3-.9 .1z" fill="none" stroke="#fff" stroke-width=".2"/>
<path d="M42.2 247.6l1 .1-.1 2-.9-.1z" fill-rule="evenodd" fill="#fff"/>
<path d="M42.2 247.6l1 .1-.1 2-.9-.1z" fill="none" stroke="#fff" stroke-width=".2"/>
<g fill="#1f1a17">
<path d="M60.4 255.1h.2v.5h-.2z"/>
<path d="M60.4 253.5h.2v1.1h-.2z"/>
<path d="M60.4 252.4h.2v.6h-.2z"/>
<path d="M60.4 250.9h.2v1h-.2z"/>
<path d="M60.4 249.8h.2v.6h-.2z"/>
<path d="M60.4 248.3h.2v1h-.2z"/>
<path d="M60.4 247.2h.2v.6h-.2z"/>
<path d="M60.4 245.7h.2v1h-.2z"/>
<path d="M60.4 244.7h.2v.5h-.2z"/>
<path d="M60.4 243.1h.2v1h-.2z"/>
<path d="M60.4 242h.2v.5h-.2z"/>
<path d="M60.4 240.4h.2v1h-.2z"/>
<path d="M60.4 239.4h.2v.5h-.2z"/>
<path d="M60.4 237.8h.2v1.1h-.2z"/>
<path d="M60.4 236.8h.2v.5h-.2z"/>
<path d="M60.4 235.2h.2v1.1h-.2z"/>
<path d="M44.4 241.7h.8v.2h-.8z"/>
<path d="M46 241.7h1.6v.2h-1.6z"/>
<path d="M48.5 241.7h.8v.2h-.8z"/>
<path d="M50.1 241.7h1.7v.2h-1.7z"/>
<path d="M52.5 241.7h.9v.2h-.9z"/>
<path d="M54.2 241.7h1.6v.2h-1.6z"/>
<path d="M56.7 241.7h.8v.2h-.8z"/>
<path d="M58.3 241.7h1.7v.2h-1.7z"/>
<path d="M60.7 241.7h.9v.2h-.9z"/>
<path d="M62.4 241.7h1.7v.2h-1.7z"/>
<path d="M64.9 241.7h.8v.2h-.8z"/>
<path d="M66.5 241.7h1.6v.2h-1.6z"/>
<path d="M69 241.7h.8v.2h-.8z"/>
<path d="M70.6 241.7h1.7v.2h-1.7z"/>
<path d="M73 241.7h.9v.2h-.9z"/>
<path d="M74.7 241.7h1.6v.2h-1.6z"/>
</g>
<path d="M45.2 206.6h30.9v24.9h-30.9z" fill="#fff"/>
<path d="M76 206.6h.3v24.9h-.3zM76.1 231.5h.2v.1h-.2zM45.2 231.3h30.9v.3h-30.9zM45 231.5h.2v.1h-.2zM45 206.6h.3v24.9h-.3zM45 206.4h.2v.2h-.2zM45.2 206.4h30.9v.4h-30.9zM76.1 206.4h.2v.2h-.2z" fill="#1f1a17"/>
<path d="M45.9 208h29.3v22.1h-29.3z" fill="#fff"/>
<path d="M45.9 208h29.3v22.1h-29.3zM75.2 208h.1" fill="none" stroke="#1f1a17" stroke-width=".2"/>
<g fill="#1f1a17">
<path d="M45.9 230.2l.3 .3-.8 1.1-.2-.2z"/>
<path d="M45.3 206.9l.2-.1 .9 1-.4 .2z"/>
<path d="M76 206.7l.2 .2-.8 1.1-.3-.2z"/>
<path d="M75.1 230.1l.2-.1 .8 1.1-.2 .2z"/>
<path d="M38.4 216.5h6.8v.4h-6.8zM38.2 216.5h.2v.2h-.2zM38.2 216.7h.4v4.9h-.4zM38.2 221.6h.2v.1h-.2zM38.4 221.4h6.8v.3h-6.8z"/>
<path d="M76.1 216.5h6.9v.4h-6.9zM83 216.5h.2v.2h-.2zM82.8 216.7h.4v4.9h-.4zM83 221.6h.2v.1h-.2zM76.1 221.4h6.9v.3h-6.9z"/>
</g>
<path d="M38.4 199.3v16.4M82.9 199.2v16.4M34.7 206.6h9M45.3 202.7v3.3M76.3 202.7v3.3M84.8 216.6h4.5M34.5 231.5h9.1M84.8 221.5h4.5" fill="none" stroke="#1f1a17" stroke-width=".25"/>
<path d="M74.9 203.7l1.4 .6-1.4 .6a1.1 1.1 0 0 0 0-1.2z" fill-rule="evenodd" fill="#1f1a17"/>
<path d="M46.4 204.3h28.7" fill="none" stroke="#1f1a17" stroke-width=".25"/>
<g fill="#1f1a17">
<path d="M45.3 204.3l1.4-.6-.2 .2v.7l.2 .3z" fill-rule="evenodd"/>
<path d="M81.5 200.1l1.4 .6-1.4 .7a1.23 1.23 0 0 0 0-1.3z" fill-rule="evenodd"/>
</g>
<path d="M39.7 200.7h41.9" fill="none" stroke="#1f1a17" stroke-width=".25"/>
<g fill="#1f1a17">
<path d="M38.5 200.7l1.4-.6-.1 .3v.6l.1 .4z" fill-rule="evenodd"/>
<path d="M37 206.7l.6 1.4-.3-.1h-.6l-.3 .1z" fill-rule="evenodd"/>
</g>
<path d="M37 208v22.3" fill="none" stroke="#1f1a17" stroke-width=".25"/>
<g fill="#1f1a17">
<path d="M36.4 230.1l.3 .2h.6l.3-.2-.6 1.5z" fill-rule="evenodd"/>
<path d="M86.9 216.5l.6 1.5-.3-.2h-.7l-.2 .2z" fill-rule="evenodd"/>
</g>
<path d="M86.8 217.7v2.7" fill="none" stroke="#1f1a17" stroke-width=".25"/>
<path d="M86.3 220.2l.2 .1h.7l.3-.1-.6 1.4z" fill-rule="evenodd" fill="#1f1a17"/>
<g fill="#fff">
<path d="M59 198.5h3.4v3.9h-3.4z"/>
<path d="M58.7 202.4h3.9v3.2h-3.9z"/>
<path d="M33.2 217.4h2.9v3.4h-2.9z"/>
</g>
<g fill="#1f1a17">
<path d="M60.5 208h.2v.6h-.2z"/>
<path d="M60.5 209.3h.2v1.2h-.2z"/>
<path d="M60.5 211.2h.2v.6h-.2z"/>
<path d="M60.5 212.4h.2v1.3h-.2z"/>
<path d="M60.5 214.3h.2v.7h-.2z"/>
<path d="M60.5 215.6h.2v1.3h-.2z"/>
<path d="M60.5 217.4h.2v.7h-.2z"/>
<path d="M60.5 218.7h.2v1.3h-.2z"/>
<path d="M60.5 220.7h.2v.5h-.2z"/>
<path d="M60.5 221.9h.2v1.2h-.2z"/>
<path d="M60.5 223.8h.2v.6h-.2z"/>
<path d="M60.5 225h.2v1.3h-.2z"/>
<path d="M60.5 226.9h.2v.7h-.2z"/>
<path d="M60.5 228.2h.2v1.2h-.2z"/>
<path d="M60.5 230h.2v.7h-.2z"/>
<path d="M60.5 231.3h.2v1.3h-.2z"/>
<path d="M42.1 219h1v.1h-1z"/>
</g>
<path d="M44.1 219.1h2" fill="none" stroke="#1f1a17" stroke-width=".2"/>
<path d="M47 219h1v.1h-1z" fill="#1f1a17"/>
<path d="M49.1 219.1h2" fill="none" stroke="#1f1a17" stroke-width=".2"/>
<g fill="#1f1a17">
<path d="M52 219h1v.1h-1z"/>
<path d="M54.1 219h1.9v.1h-1.9z"/>
<path d="M57 219h1v.1h-1z"/>
<path d="M59.1 219h1.9v.1h-1.9z"/>
<path d="M62 219h1v.1h-1z"/>
</g>
<path d="M64 219.1h2" fill="none" stroke="#1f1a17" stroke-width=".2"/>
<path d="M67 219h1v.1h-1z" fill="#1f1a17"/>
<path d="M69 219.1h2" fill="none" stroke="#1f1a17" stroke-width=".2"/>
<path d="M72 219h.9v.1h-.9z" fill="#1f1a17"/>
<path d="M74 219.1h2" fill="none" stroke="#1f1a17" stroke-width=".2"/>
<g fill="#1f1a17">
<path d="M76.9 219h1v.1h-1z"/>
<path d="M78.9 219h.2v.1h-.2z"/>
<path d="M108.6 241.8h.5v.2h-.5z"/>
<path d="M107.4 241.8h.8v.2h-.8z"/>
<path d="M106.5 241.8h.5v.2h-.5z"/>
<path d="M105.3 241.8h.8v.2h-.8z"/>
<path d="M104.5 241.8h.4v.2h-.4z"/>
<path d="M103.2 241.8h.9v.2h-.9z"/>
<path d="M102.4 241.8h.4v.2h-.4z"/>
<path d="M101.2 241.8h.8v.2h-.8z"/>
<path d="M100.4 241.8h.4v.2h-.4z"/>
<path d="M99.1 241.8h.8v.2h-.8z"/>
<path d="M98.3 241.8h.4v.2h-.4z"/>
<path d="M97 241.8h.9v.2h-.9z"/>
<path d="M96.2 241.8h.4v.2h-.4z"/>
<path d="M94.9 241.8h.9v.2h-.9z"/>
<path d="M94.2 241.8h.4v.2h-.4z"/>
<path d="M92.9 241.8h.8v.2h-.8z"/>
<path d="M100.9 233.7h.2v.4h-.2z"/>
<path d="M100.9 234.6h.2v.9h-.2z"/>
<path d="M100.9 236.1h.2v.4h-.2z"/>
<path d="M100.9 237h.2v1h-.2z"/>
<path d="M100.9 238.4h.2v.5h-.2z"/>
<path d="M100.9 239.3h.2v1h-.2z"/>
<path d="M100.9 240.8h.2v.5h-.2z"/>
<path d="M100.9 241.8h.2v.9h-.2z"/>
<path d="M100.9 243.1h.2v.5h-.2z"/>
<path d="M100.9 244.2h.2v.9h-.2z"/>
<path d="M100.9 245.6h.2v.4h-.2z"/>
<path d="M100.9 246.5h.2v1h-.2z"/>
<path d="M100.9 248h.2v.4h-.2z"/>
<path d="M100.9 248.9h.2v.9h-.2z"/>
<path d="M100.9 250.3h.2v.5h-.2z"/>
<path d="M100.9 251.2h.2v1h-.2z"/>
<path d="M98.7 240.9h.3v10.5h-.3zM98.7 240.7h.1v.2h-.1zM98.8 240.7h4.5v.3h-4.5zM103.3 240.7h.2v.2h-.2zM103.1 240.9h.4v10.5h-.4zM103.3 251.4h.2v.2h-.2zM98.8 251.2h4.5v.4h-4.5zM98.7 251.4h.1v.2h-.1z"/>
</g>
<path d="M95.9 214.7h3.9v2.2h-3.9z" fill="#fff"/>
<path d="M106.6 222l.2 .2h.7l.3-.2-.6 1.5z" fill-rule="evenodd" fill="#1f1a17"/>
<path d="M107.2 220.2v2" fill="none" stroke="#1f1a17" stroke-width=".25"/>
<path d="M107.2 224.9l.6 1.4h-1.2z" fill-rule="evenodd" fill="#1f1a17"/>
<path d="M107.2 226.1v2.2" fill="none" stroke="#1f1a17" stroke-width=".25"/>
<g fill="#131516">
<path d="M82.2 242.8l.2 .2-.7 1-.2-.1z"/>
<path d="M83.3 241.1l.2 .2-.7 1.1-.1-.2z"/>
<path d="M84.4 239.4l.3 .2-.8 1.1-.1-.2z"/>
<path d="M85.6 237.7l.2 .2-.7 1.1-.2-.2z"/>
<path d="M86.7 236.1l.2 .1-.7 1.1-.2-.2z"/>
<path d="M87.8 234.4l.3 .1-.8 1.1-.2-.1z"/>
<path d="M88.9 232.7l.3 .1-.7 1.1-.3-.1z"/>
<path d="M90.1 231.1h.2l-.7 1.1-.3-.1z"/>
<path d="M91.2 229.4h.3l-.8 1.1-.2-.1z"/>
<path d="M92.3 227.7l.3 .1-.7 1.1-.3-.2z"/>
<path d="M93.5 226l.2 .1-.7 1.1-.3-.2z"/>
</g>
<path d="M96.8 215.8a8.7 8.7 0 0 1 14.4 2.8 9 9 0 0 1-1.6 9.5 9 9 0 0 1-9.2 2.7 9.1 9.1 0 0 1-3.6-15zM77.4 248.1a3.1 3.1 0 0 1 4.8 1 3.1 3.1 0 0 1-2.2 4.3 3.1 3.1 0 0 1-3.3-1.6 3.1 3.1 0 0 1 .7-3.7z" fill="none" stroke="#1f1a17" stroke-width=".25"/>
<g font-size="4.2">
<text x="154.5" y="15.8">1N4148WS / BAV16WS</text>
<text x="18.7" y="188.3">Package Outline Dimensions</text>
</g>
<text font-size="3.5" fill="#231f20" x="20.3" y="270.9">1N4148WS / BAV16WS</text>
<g font-size="2.8" fill="#1f1a17">
<text x="28.8" y="26.3">10,000</text>
<text x="124.4" y="26.4">2.0</text>
<text x="124.6" y="31.8">1.8</text>
<text x="30.3" y="38.3">1,000</text>
<text x="124.6" y="38.3">1.6</text>
<text x="124.5" y="44.3">1.4</text>
<text x="32.7" y="51">100</text>
<text x="124.5" y="50.7">1.2</text>
<text x="124.6" y="57.3">1.0</text>
<text x="34.4" y="63.8">10</text>
<text x="124.5" y="63.4">0.8</text>
<text x="124.5" y="70">0.6</text>
<text x="36.1" y="76.2">1</text>
<text x="121.2" y="76.3" transform="rotate(-90 121.2 76.3)">C , TOTAL CAPACITANCE (pF)</text>
<text x="124.6" y="75.9">0.4</text>
<text x="124.4" y="82.4">0.2</text>
<text x="27.8" y="87.2" transform="rotate(-90 27.8 87.2)">I , INSTANTANEOUS REVERSE CURRENT (nA)</text>
<text x="33.9" y="88.2">0.1</text>
<text x="126.8" y="87.9">0</text>
<text x="37.6" y="91.1">0</text>
<text x="39.6" y="94.9">V , INSTANTANEOUS REVERSE VOLTAGE (V)</text>
<text x="49.5" y="90.9">20</text>
<text x="62.2" y="90.9">40</text>
<text x="75.2" y="90.9">60</text>
<text x="87.6" y="90.9">80</text>
<text x="99.3" y="90.9">100</text>
<text x="129.1" y="90.7">0</text>
<text x="141.3" y="94.4">V , DC REVERSE VOLTAGE (V)</text>
<text x="144.1" y="90.7">10</text>
<text x="160" y="90.9">20</text>
<text x="175.6" y="90.7">30</text>
<text x="191.4" y="90.7">40</text>
<text x="46.2" y="98.7">Fig. 3 Typical Reverse Characteristics</text>
<text x="129.3" y="98.2">Fig. 4 Typical Total Capacitance vs. Reverse Voltage</text>
<text x="59.8" y="201.5">C</text>
<text x="59.9" y="205.1">H</text>
<text x="34" y="220.2">B</text>
<text x="88.4" y="220.1">A</text>
<text x="89.7" y="245.3">K</text>
<text x="35.9" y="246.7">M</text>
<text x="110.2" y="246.5">J</text>
<text x="83.7" y="252">L</text>
</g>
<g font-size="2.8" fill="#131516">
<text x="32.8" y="104.6">10</text>
<text x="124.8" y="104.7">10</text>
<text x="29.9" y="155.1" transform="rotate(-90 29.9 155.1)">, FORWARD SURGE CURRENT (A)</text>
<text x="121.9" y="154.5" transform="rotate(-90 121.9 154.5)">, FORWARD SURGE CURRENT (A)</text>
<text x="29.9" y="160.4" transform="rotate(-90 29.9 160.4)">I</text>
<text x="121.9" y="159.7" transform="rotate(-90 121.9 159.7)">I</text>
<text x="34.5" y="166.3">1</text>
<text x="126.6" y="166.4">1</text>
<text x="36.6" y="169.6">1</text>
<text x="55.2" y="172.6">NUMBER OF CYCLES</text>
<text x="67.2" y="169.6">10</text>
<text x="97.2" y="169.6">100</text>
<text x="127.5" y="169.4">0.1</text>
<text x="148.1" y="172.6">PULSE WIDTH (ms)</text>
<text x="149.3" y="169.4">1</text>
<text x="169.5" y="169.4">10</text>
<text x="189.4" y="169.4">100</text>
<text x="40.5" y="175.8">Fig. 5 Maximum Non-Repetitive Surge Current</text>
<text x="131.7" y="175.7">Fig. 6 Maximum Non-Repetitive Surge Current</text>
</g>
<g font-size="2.8">
<text x="142.8" y="209.1">SOD323</text>
<text x="134.4" y="212.6">Dim</text>
<text x="145.8" y="212.6">Min</text>
<text x="156.6" y="212.6">Max</text>
<text x="136.1" y="216.1">A</text>
<text x="136.1" y="219.6">B</text>
<text x="145.5" y="216.1">0.25</text>
<text x="145.5" y="219.6">1.20</text>
<text x="156.6" y="216.1">0.35</text>
<text x="156.6" y="219.6">1.40</text>
<text x="136.1" y="223.1">C</text>
<text x="136.1" y="226.6">H</text>
<text x="145.5" y="223.1">2.30</text>
<text x="145.5" y="226.6">1.60</text>
<text x="156.6" y="223.1">2.70</text>
<text x="156.6" y="226.6">1.80</text>
<text x="136.1" y="233.6">K</text>
<text x="136.3" y="230.1">J</text>
<text x="145.5" y="230.1">0.00</text>
<text x="146.3" y="233.6">1.0</text>
<text x="156.6" y="230.1">0.10</text>
<text x="157.4" y="233.6">1.1</text>
<text x="136.2" y="237.2">L</text>
<text x="145.5" y="237.2">0.20</text>
<text x="156.6" y="237.2">0.40</text>
<text x="135.9" y="240.7">M</text>
<text x="136.2" y="244.4">α</text>
<text x="145.5" y="240.7">0.10</text>
<text x="146.9" y="244.3">0°</text>
<text x="156.6" y="240.7">0.15</text>
<text x="158" y="244.3">8°</text>
<text x="133.5" y="247.9">All Dimensions in mm</text>
<text x="100.3" y="273.5">www.diodes.com</text>
<text x="108.3" y="270.2">3 of 4</text>
</g>
<text font-size="2.8" fill="#231f20" x="188.3" y="270.6">March 2012</text>
<text font-size="2.5" x="20.3" y="274">Document number: DS30097 Rev. 20 - 2</text>
<g font-size="2.1" fill="#1f1a17">
<text x="56" y="29.4">T</text>
<text x="58.9" y="29.4">= 150ºC</text>
<text x="50.1" y="35.7">T</text>
<text x="53.1" y="35.7">= 125ºC</text>
<text x="56.7" y="51.5">T</text>
<text x="59.7" y="51.5">= 75ºC</text>
<text x="56.4" y="62.1">T</text>
<text x="59.4" y="62.1">= 25ºC</text>
<text x="68.9" y="68.3">T</text>
<text x="71.8" y="68.3">= 0ºC</text>
<text x="57" y="78">T</text>
<text x="60" y="78">= -40ºC</text>
<text x="122" y="74.2" transform="rotate(-90 122 74.2)">T</text>
<text x="28.6" y="86.4" transform="rotate(-90 28.6 86.4)">R</text>
<text x="41.5" y="95.8">R</text>
<text x="143.1" y="95.2">R</text>
</g>
<g font-size="2.1" fill="#131516">
<text x="69.6" y="112">I</text>
<text x="167.4" y="110.5">I</text>
<text x="178.7" y="112.2">t</text>
<text x="78.8" y="119.1">8.3ms</text>
<text x="86.1" y="119.1">8.3ms</text>
<text x="83" y="122.7">1 cyc</text>
<text x="30.7" y="159.6" transform="rotate(-90 30.7 159.6)">FSM</text>
<text x="122.8" y="158.9" transform="rotate(-90 122.8 158.9)">FSM</text>
</g>
<text font-size="2.1" fill="#231f20" x="182" y="273.2">© Diodes Incorporated</text>
<g font-size="1.8" fill="#131516">
<text x="70.2" y="112.8">FSM</text>
<text x="168" y="111.2">FSM</text>
</g>
<g font-size="1.6" fill="#1f1a17">
<text x="57.3" y="30">A</text>
<text x="51.4" y="36.3">A</text>
<text x="58" y="52.1">A</text>
<text x="57.7" y="62.8">A</text>
<text x="70.2" y="69">A</text>
<text x="58.3" y="78.7">A</text>
</g>
</svg>
